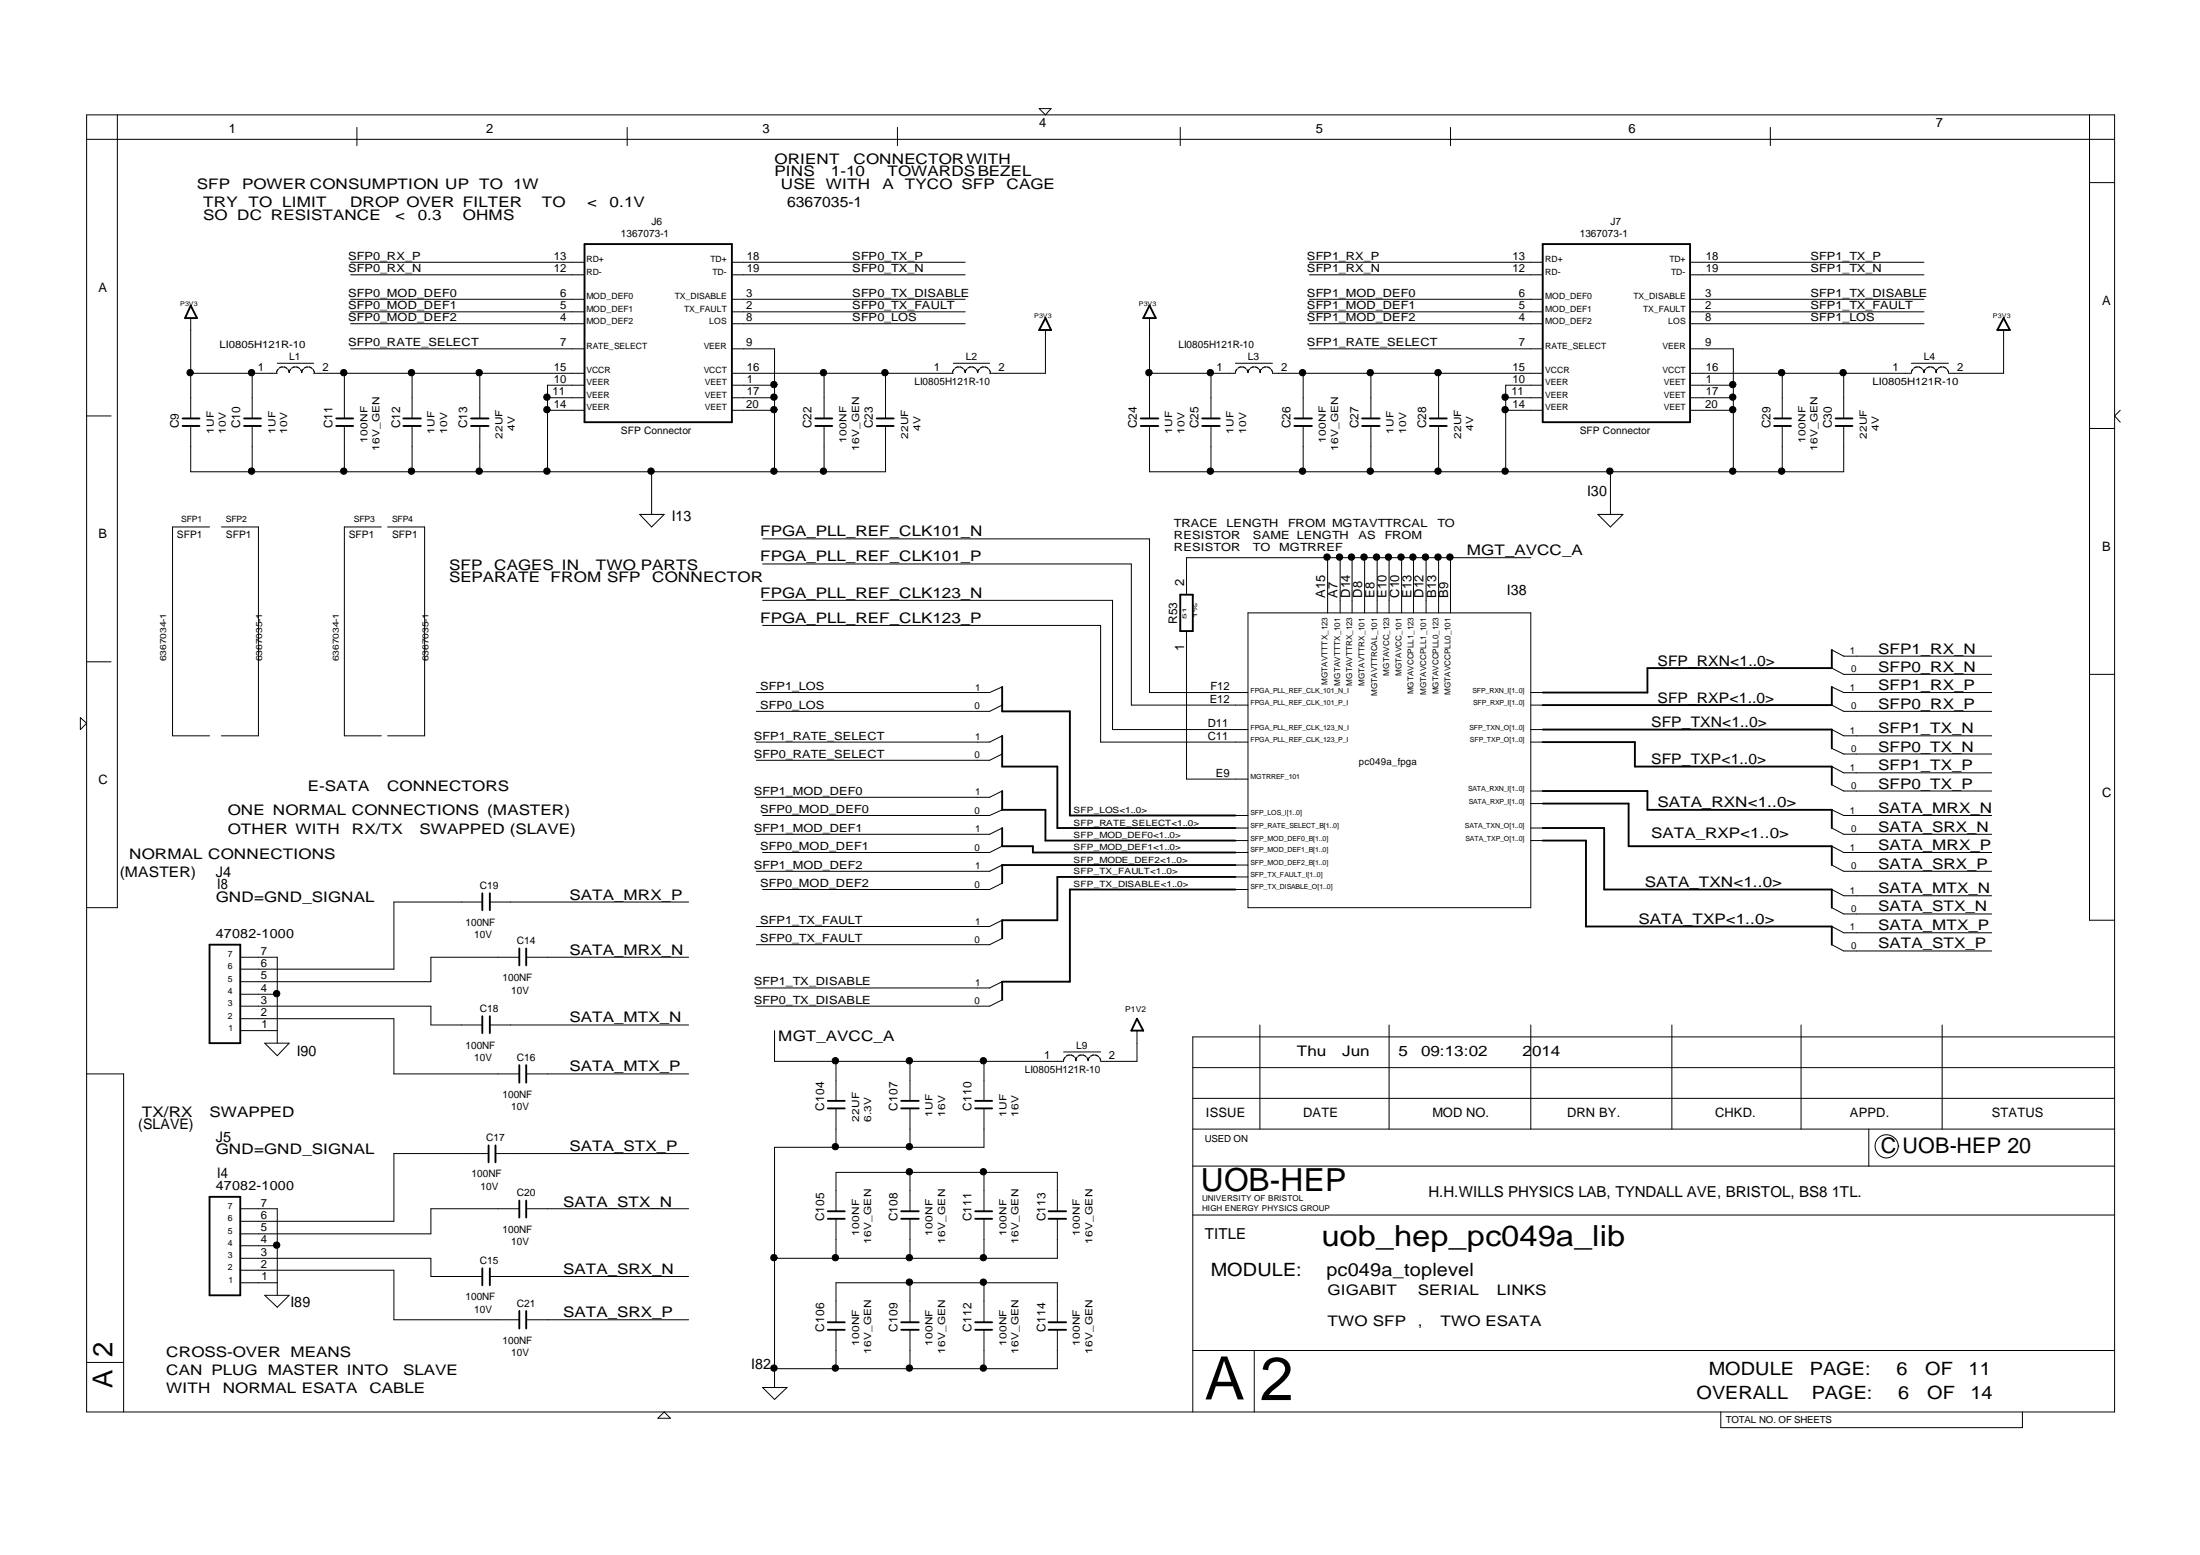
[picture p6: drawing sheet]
<svg xmlns="http://www.w3.org/2000/svg" width="297mm" height="210mm" viewBox="0 0 297 210" stroke-linecap="round" stroke-linejoin="round" font-family="sans-serif">
<g fill="none" stroke="#000" stroke-width=".25">
<path d="M78.9 32.9h19.9v24.1h-19.9zM208.3 32.9h19.9v24.1h-19.9zM24.7 57.5h2.2M24.7 56.5h2.2M25.8 41.2l.8 1.7h-1.6zM32.9 57.5h2.3M32.9 56.5h2.3M45.4 57.5h2.3M45.4 56.5h2.3M54.5 57.5h2.3M54.5 56.5h2.3M63.6 57.5h2.4"/>
<path d="M63.6 56.5h2.4M110.1 57.5h2.3M110.1 56.5h2.3M118.4 57.5h2.3M118.4 56.5h2.3M141.2 42.9l.7 1.6h-1.6zM154 57.5h2.4M154 56.5h2.4M155.2 41.2l.9 1.7h-1.7zM162.3 57.5h2.4M162.3 56.5h2.4M174.8 57.5h2.3"/>
<path d="M174.8 56.5h2.3M183.9 57.5h2.4M183.9 56.5h2.4M193.1 57.5h2.2M193.1 56.5h2.2M239.5 57.5h2.3M239.5 56.5h2.3M247.8 57.5h2.3M247.8 56.5h2.3M270.5 42.9l.9 1.6h-1.7zM135.3 99.3v4.2h7.5v8.3h24M135.3 92.7v3.3h9.2v14.1h22.3"/>
<path d="M159.4 80.3h1.6v4.9h-1.6zM208.3 98.5h39v2.5M247.3 87.7v2.5h-24.9v3.3h-14.1M247.3 92.7v2.5h-39M135.3 106.8v2.5h5.9v4.2h25.6M135.3 111.8v2.4h4.2v.9h27.3M166.8 116.8h-31.5v2.4M166.8 118.4h-24v5.8h-7.5v2.5M208.3 100.2h12.4v3.3h26.6v2.4M208.3 106.8h14.1v2.5h24.9v2.5M208.3 108.5h11.6v5.7h27.4v2.6M208.3 111.8h8.3v8.3h30.7v2.4"/>
<path d="M208.3 113.5h5.8v11.6h33.2v2.4M28.3 127.5h4.1v13.3h-4.1zM65.1 120.6v2.3M65.1 137.2v2.3M66.1 120.6v2.3M66.1 137.2v2.3M70.1 128v2.3M71 128v2.3M153.5 137.5l.9 1.6h-1.6zM166.8 120.1h-22.3v12.4h-9.2v2.5M66 154.6v2.3M66.9 154.6v2.3"/>
<path d="M70.1 143.8v2.3M71 143.8v2.3M111.8 149.6h2.3M111.8 148.6h2.3M121.7 149.6h2.3M121.7 148.6h2.3M131.7 149.6h2.3M131.7 148.6h2.3M28.3 161.6h4.1v13.2h-4.1zM65.1 171.2v2.3M66.1 171.2v2.3M70.1 162.1v2.3"/>
<path d="M70.1 177v2.3M71 162.1v2.3M71 177v2.3M111.8 179.5h2.3M111.8 178.5h2.3M111.8 164.5h2.3M111.8 163.5h2.3M121.7 179.5h2.3M121.7 178.5h2.3M121.7 164.5h2.3M121.7 163.5h2.3M131.7 179.5h2.3"/>
<path d="M131.7 178.5h2.3M131.7 164.5h2.3M131.7 163.5h2.3M141.6 179.5h2.3M141.6 178.5h2.3M141.6 164.5h2.3M141.6 163.5h2.3"/>
</g>
<g fill="none" stroke="#000" stroke-width=".14">
<path d="M11.7 15.5h273.8v175.1h-273.8zM11.7 18.8h273.8M15.8 15.5v107h-4.1M48.2 17.2v2.5M84.7 17.2v2.5M121.2 17.2v2.5M140.3 14.7h1.6l-.7 .8zM159.4 17.2v2.5M195.8 17.2v2.5M239 17.2v2.5M282.1 15.5v108.7h3.4M47.3 35.4h31.6"/>
<path d="M47.3 37.1h31.6M98.8 35.4h31.5M98.8 37.1h31.5M176.8 35.4h31.5M176.8 37.1h31.5M228.2 35.4h31.6M228.2 37.1h31.6M282.1 24.7h3.4M11.7 56.1h3.3M25.8 50.4h11.6M25.8 57.5v6.2h93.8v-6.2M25.8 42.9v13.6"/>
<path d="M34 50.4v6.1M34 57.5v6.2M37.4 49h4.9M37.6 49.8l-.2 .2v.3M38.2 49.5h-.3l-.2 .2M38.3 49.5l.3 .1 .2 .2M38.9 49.9l.1 .2M39 50.1v.2M39.3 49.8l-.3 .3M39.9 49.5h-.3l-.2 .2M40 49.5l.3 .1 .2 .2M40.6 49.9l.1 .2"/>
<path d="M40.7 50.1v.2M41 49.8l-.3 .3M41.6 49.5h-.3l-.2 .2M41.7 49.5l.3 .1 .2 .2M42.3 49.9l.1 .4M42.3 50.4h36.6M46.5 50.4v6.1M46.5 57.5v6.2M47.3 42.1h31.6M47.3 43.7h31.6M47.3 40.4h31.6M47.3 47.1h31.6"/>
<path d="M55.6 50.4v6.1M55.6 57.5v6.2M64.8 50.4v6.1M64.8 57.5v6.2M73.9 53.7h5M73.9 55.4h5M78.9 52h-5v11.7M98.8 42.1h31.5M98.8 43.7h31.5M98.8 40.4h31.5M98.8 47.1h5.8v16.6M98.8 52h5.8"/>
<path d="M98.8 50.4h29.9M98.8 53.7h5.8M98.8 55.4h5.8M111.3 50.4v6.1M111.3 57.5v6.2M119.6 50.4v6.1M128.7 49h4.9M128.9 49.8l-.3 .3v.2M129.5 49.5h-.3l-.2 .2M129.6 49.5l.3 .1 .2 .2M130.1 49.9l.2 .2M130.3 50.1v.2"/>
<path d="M130.6 49.8l-.3 .3M131.2 49.5h-.3l-.2 .2M131.2 49.5l.4 .1 .2 .2M131.8 49.9l.2 .2M132 50.1v.2M132.3 49.8l-.3 .3M132.9 49.5h-.3l-.3 .2M132.9 49.5l.4 .1 .1 .2M133.5 49.9l.2 .4M141.2 44.5v5.9h-7.6M155.2 50.4h11.6M155.2 57.5v6.2h93.7v-6.2"/>
<path d="M155.2 42.9v13.6M163.5 50.4v6.1M163.5 57.5v6.2M166.8 49h5M167.1 49.8l-.2 .2-.1 .3M167.7 49.5h-.3l-.3 .2M167.7 49.5l.4 .1 .1 .2M168.3 49.9l.2 .2M168.5 50.1v.2M168.8 49.8l-.3 .3M169.3 49.5h-.2l-.3 .2M169.4 49.5l.4 .1 .1 .2"/>
<path d="M170 49.9l.2 .4M170.4 49.8l-.2 .2-.1 .3M171 49.5h-.3l-.3 .2M171 49.5l.4 .1 .1 .2M171.6 49.9l.2 .4M171.8 50.4h36.5M175.9 50.4v6.1M175.9 57.5v6.2M176.8 42.1h31.5M176.8 43.7h31.5M176.8 40.4h31.5M176.8 47.1h31.5"/>
<path d="M185.1 50.4v6.1M185.1 57.5v6.2M194.2 50.4v6.1M194.2 57.5v6.2M203.3 53.7h5M203.3 55.4h5M208.3 52h-5v11.7M228.2 42.1h31.6M228.2 43.7h31.6M228.2 40.4h31.6M228.2 47.1h5.8v16.6M228.2 52h5.8"/>
<path d="M228.2 50.4h29.9M228.2 53.7h5.8M228.2 55.4h5.8M240.6 50.4v6.1M240.6 57.5v6.2M248.9 50.4v6.1M258.1 49h5M258.3 49.8l-.2 .3v.2M258.9 49.5h-.2l-.3 .2M259 49.5h.2l.3 .3M259.6 49.9l.2 .2M259.8 50.1v.2"/>
<path d="M260 49.8l-.2 .3M260.6 49.5h-.2l-.3 .2M260.7 49.5h.2l.3 .3M261.3 49.9l.2 .4M261.6 49.8l-.1 .2-.1 .3M262.2 49.5h-.2l-.3 .2M262.3 49.5h.2l.3 .3M262.9 49.9l.2 .4M270.5 44.5v5.9h-7.4M282.1 57.8h3.4M286.3 55.4l-.8 .7 .8 .9M28.3 71.1h-5v28.2h5"/>
<path d="M29.9 71.1h5v28.2h-5M51.5 71.1h-5v28.2h5M52.3 71.1h5v28.2h-5M86.4 69.4h3.3l-1.7 1.7zM88 63.7v5.7M103 72.7h52.2v20.8h13.3M103 76.1h49.8v19.1h15.7M179.3 75.3v7.4M180.9 75.3v7.4M182.6 75.3v7.4M184.2 75.3v7.4M185.9 75.3v7.4"/>
<path d="M187.5 75.3v7.4M189.2 75.3v7.4M190.9 75.3v7.4M192.5 75.3v7.4M194.2 75.3v7.4M195.8 75.3v7.4M206.7 75.3h-46.5v5M215.7 69.4h3.4l-1.7 1.7zM217.4 63.7v5.7M10.8 96.9l.9 .7-.9 .9zM11.7 89.3h3.3M103 84.4h45.6v15.8h19.9"/>
<path d="M103 81h47.2v17.5h18.3M135.3 92.7l-1.7 .8h-31.5M135.3 99.3l-1.7 .9h-31.5M135.3 95.2l-1.7 .8h-31.5M160.2 85.2v20h8.3M168.5 82.7h38.2v39.8h-38.2zM206.7 93.5h1.6M206.7 95.2h1.6M206.7 98.5h1.6M247.3 92.7l1.6 .8h20M247.3 95.2l1.6 .8h20M247.3 87.7l1.6 .9h20"/>
<path d="M247.3 90.2l1.6 .8h20M247.3 98.5l1.6 .8h20M282.1 91h3.4M135.3 109.3l-1.7 .8h-30.6M135.3 119.2l-1.7 .9h-30.6M135.3 114.2l-1.7 .9h-30.6M135.3 111.8l-1.7 .8h-31.5M135.3 116.8l-1.7 .8h-31.5M135.3 101.8l-1.7 .8h-31.5M135.3 106.8l-1.7 .8h-31.5M166.8 110.1h1.7M166.8 111.8h1.7"/>
<path d="M166.8 113.5h1.7M166.8 115.1h1.7M166.8 118.4h1.7M166.8 116.8h1.7M206.7 100.2h1.6M206.7 106.8h1.6M206.7 108.5h1.6M206.7 111.8h1.6M206.7 113.5h1.6M247.3 105.9l1.6 .9h20M247.3 109.3l1.6 .8h20M247.3 114.2l1.6 .9h20"/>
<path d="M247.3 101l1.6 .8h20M247.3 103.5l1.6 .8h20M247.3 111.8l1.6 .8h20M247.3 116.8l1.6 .8h20M32.4 129.2h5v11.6M32.4 135.8h25.8v2.6h6.9M32.4 137.5h20.8v7.5h16.9M32.4 139.1h5M32.4 134.2h5M65.1 121.8h-11.9v9h-20.8M66.1 121.8h26.9M66.1 138.4h26.9"/>
<path d="M70.1 129.2h-11.9v3.3h-25.8M71 129.2h22M104.6 139.1v4.2h39M135.3 124.2l-1.7 .9h-31.5M135.3 126.7l-1.7 .8h-31.5M135.3 132.5l-1.7 .9h-31.5M135.3 135l-1.7 .8h-31.5M153.5 139.1v4.2h-4.9M166.8 120.1h1.7M170.1 138.4v14M187.5 138.4v14M206.7 138.4v14"/>
<path d="M225.7 138.4v14M243.2 138.4v14M247.3 120.1l1.6 .8h20M247.3 122.5l1.6 .9h20M247.3 125.1l1.6 .8h20M247.3 127.5l1.6 .9h20M262.2 138.4v14M285.5 140h-124.5v50.6M11.7 145h5v45.6M35.7 140.8h3.3l-1.6 1.7zM66 155.7h-12.8v9.2h-20.8M66.9 155.7h26.1"/>
<path d="M71 145h22M112.9 143.3v5.3M112.9 149.6v5.3M122.9 143.3v5.3M122.9 149.6v5.3M122.9 158.3v5.2M132.9 143.3v5.3M132.9 149.6v5.3h-28.3v32.4M132.9 158.3v5.2M143.6 142h5M143.9 142.7l-.2 .1-.1 .4M144.5 142.4h-.3l-.3 .2"/>
<path d="M144.5 142.4h.2l.3 .3M145.1 142.8l.2 .4M145.5 142.7l-.2 .1-.1 .4M146.1 142.4h-.3l-.2 .2M146.1 142.4l.4 .1 .2 .2M146.7 142.8l.2 .2M146.9 143v.2M147.2 142.7l-.3 .3M147.8 142.4h-.3l-.3 .2M147.8 142.4l.4 .1 .1 .2M148.4 142.8l.2 .4M161 148.3h124.5"/>
<path d="M161 144.1h124.5M161 157.4h124.5M161 152.4h124.5M252.3 152.4v5M256.3 154.7a1.56 1.56 0 0 1-2.2 1.5 1.56 1.56 0 0 1-.4-2.6 1.56 1.56 0 0 1 2.5 .6l.2 .6M32.4 163.2h5v11.6M32.4 169.9h25.8v2.4h6.9M32.4 171.5h20.8v6.7h16.9M32.4 173.2h5M32.4 168.2h5M35.7 174.8h3.3l-1.6 1.7zM66.1 172.3h26.9"/>
<path d="M70.1 163.2h-11.9v3.4h-25.8M71 163.2h22M71 178.2h22M112.9 178.5v-5.3h29.9v5.3M112.9 163.5v-5.2h29.9v5.2M112.9 164.5v5.4M112.9 179.5v5.3M122.9 164.5v5.4M122.9 173.2v5.3M122.9 179.5v5.3M132.9 164.5v5.4M132.9 173.2v5.3"/>
<path d="M132.9 179.5v5.3M142.8 164.5v5.4h-38.2M142.8 179.5v5.3h-38.2M161 164h124.5M11.7 183.9h5M88.8 191.4l.9-.8 .8 .8zM103 187.3h3.3l-1.7 1.6zM161 182.3h124.5M169.3 182.3v8.3M232.3 190.6v2.1h40.8v-2.1"/>
<circle cx="25.7" cy="50.3" r=".43"/>
<circle cx="34" cy="50.3" r=".43"/>
<circle cx="46.4" cy="50.3" r=".43"/>
<circle cx="55.5" cy="50.3" r=".43"/>
<circle cx="64.7" cy="50.3" r=".43"/>
<circle cx="73.8" cy="53.6" r=".43"/>
<circle cx="73.8" cy="55.3" r=".43"/>
<circle cx="104.5" cy="53.6" r=".43"/>
<circle cx="104.5" cy="51.9" r=".43"/>
<circle cx="104.5" cy="55.3" r=".43"/>
<circle cx="111.2" cy="50.3" r=".43"/>
<circle cx="119.5" cy="50.3" r=".43"/>
<circle cx="155.1" cy="50.3" r=".43"/>
<circle cx="163.4" cy="50.3" r=".43"/>
<circle cx="175.9" cy="50.3" r=".43"/>
<circle cx="185" cy="50.3" r=".43"/>
<circle cx="194.1" cy="50.3" r=".43"/>
<circle cx="203.2" cy="55.3" r=".43"/>
<circle cx="203.2" cy="53.6" r=".43"/>
<circle cx="233.9" cy="53.6" r=".43"/>
<circle cx="233.9" cy="51.9" r=".43"/>
<circle cx="233.9" cy="55.3" r=".43"/>
<circle cx="240.5" cy="50.3" r=".43"/>
<circle cx="248.8" cy="50.3" r=".43"/>
<circle cx="34" cy="63.6" r=".43"/>
<circle cx="46.4" cy="63.6" r=".43"/>
<circle cx="55.5" cy="63.6" r=".43"/>
<circle cx="64.7" cy="63.6" r=".43"/>
<circle cx="73.8" cy="63.6" r=".43"/>
<circle cx="87.9" cy="63.6" r=".43"/>
<circle cx="104.5" cy="63.6" r=".43"/>
<circle cx="111.2" cy="63.6" r=".43"/>
<circle cx="163.4" cy="63.6" r=".43"/>
<circle cx="175.9" cy="63.6" r=".43"/>
<circle cx="179.2" cy="75.2" r=".43"/>
<circle cx="180.9" cy="75.2" r=".43"/>
<circle cx="182.5" cy="75.2" r=".43"/>
<circle cx="184.2" cy="75.2" r=".43"/>
<circle cx="185" cy="63.6" r=".43"/>
<circle cx="185.9" cy="75.2" r=".43"/>
<circle cx="187.5" cy="75.2" r=".43"/>
<circle cx="189.2" cy="75.2" r=".43"/>
<circle cx="190.8" cy="75.2" r=".43"/>
<circle cx="192.5" cy="75.2" r=".43"/>
<circle cx="194.1" cy="63.6" r=".43"/>
<circle cx="194.1" cy="75.2" r=".43"/>
<circle cx="195.8" cy="75.2" r=".43"/>
<circle cx="203.2" cy="63.6" r=".43"/>
<circle cx="217.3" cy="63.6" r=".43"/>
<circle cx="233.9" cy="63.6" r=".43"/>
<circle cx="240.5" cy="63.6" r=".43"/>
<circle cx="37.3" cy="134.1" r=".43"/>
<circle cx="112.8" cy="154.8" r=".43"/>
<circle cx="112.8" cy="143.2" r=".43"/>
<circle cx="122.8" cy="143.2" r=".43"/>
<circle cx="122.8" cy="158.2" r=".43"/>
<circle cx="122.8" cy="154.8" r=".43"/>
<circle cx="132.8" cy="143.2" r=".43"/>
<circle cx="132.8" cy="158.2" r=".43"/>
<circle cx="37.3" cy="168.1" r=".43"/>
<circle cx="104.5" cy="169.8" r=".43"/>
<circle cx="112.8" cy="169.8" r=".43"/>
<circle cx="122.8" cy="173.1" r=".43"/>
<circle cx="122.8" cy="169.8" r=".43"/>
<circle cx="132.8" cy="173.1" r=".43"/>
<circle cx="132.8" cy="169.8" r=".43"/>
<circle cx="104.5" cy="184.7" r=".43"/>
<circle cx="112.8" cy="184.7" r=".43"/>
<circle cx="122.8" cy="184.7" r=".43"/>
<circle cx="132.8" cy="184.7" r=".43"/>
</g>
<g fill="#000">
<circle cx="25.7" cy="50.3" r=".43"/>
<circle cx="34" cy="50.3" r=".43"/>
<circle cx="46.4" cy="50.3" r=".43"/>
<circle cx="55.5" cy="50.3" r=".43"/>
<circle cx="64.7" cy="50.3" r=".43"/>
<circle cx="73.8" cy="53.6" r=".43"/>
<circle cx="73.8" cy="55.3" r=".43"/>
<circle cx="104.5" cy="53.6" r=".43"/>
<circle cx="104.5" cy="51.9" r=".43"/>
<circle cx="104.5" cy="55.3" r=".43"/>
<circle cx="111.2" cy="50.3" r=".43"/>
<circle cx="119.5" cy="50.3" r=".43"/>
<circle cx="155.1" cy="50.3" r=".43"/>
<circle cx="163.4" cy="50.3" r=".43"/>
<circle cx="175.9" cy="50.3" r=".43"/>
<circle cx="185" cy="50.3" r=".43"/>
<circle cx="194.1" cy="50.3" r=".43"/>
<circle cx="203.2" cy="55.3" r=".43"/>
<circle cx="203.2" cy="53.6" r=".43"/>
<circle cx="233.9" cy="53.6" r=".43"/>
<circle cx="233.9" cy="51.9" r=".43"/>
<circle cx="233.9" cy="55.3" r=".43"/>
<circle cx="240.5" cy="50.3" r=".43"/>
<circle cx="248.8" cy="50.3" r=".43"/>
<circle cx="34" cy="63.6" r=".43"/>
<circle cx="46.4" cy="63.6" r=".43"/>
<circle cx="55.5" cy="63.6" r=".43"/>
<circle cx="64.7" cy="63.6" r=".43"/>
<circle cx="73.8" cy="63.6" r=".43"/>
<circle cx="87.9" cy="63.6" r=".43"/>
<circle cx="104.5" cy="63.6" r=".43"/>
<circle cx="111.2" cy="63.6" r=".43"/>
<circle cx="163.4" cy="63.6" r=".43"/>
<circle cx="175.9" cy="63.6" r=".43"/>
<circle cx="179.2" cy="75.2" r=".43"/>
<circle cx="180.9" cy="75.2" r=".43"/>
<circle cx="182.5" cy="75.2" r=".43"/>
<circle cx="184.2" cy="75.2" r=".43"/>
<circle cx="185" cy="63.6" r=".43"/>
<circle cx="185.9" cy="75.2" r=".43"/>
<circle cx="187.5" cy="75.2" r=".43"/>
<circle cx="189.2" cy="75.2" r=".43"/>
<circle cx="190.8" cy="75.2" r=".43"/>
<circle cx="192.5" cy="75.2" r=".43"/>
<circle cx="194.1" cy="63.6" r=".43"/>
<circle cx="194.1" cy="75.2" r=".43"/>
<circle cx="195.8" cy="75.2" r=".43"/>
<circle cx="203.2" cy="63.6" r=".43"/>
<circle cx="217.3" cy="63.6" r=".43"/>
<circle cx="233.9" cy="63.6" r=".43"/>
<circle cx="240.5" cy="63.6" r=".43"/>
<circle cx="37.3" cy="134.1" r=".43"/>
<circle cx="112.8" cy="154.8" r=".43"/>
<circle cx="112.8" cy="143.2" r=".43"/>
<circle cx="122.8" cy="143.2" r=".43"/>
<circle cx="122.8" cy="158.2" r=".43"/>
<circle cx="122.8" cy="154.8" r=".43"/>
<circle cx="132.8" cy="143.2" r=".43"/>
<circle cx="132.8" cy="158.2" r=".43"/>
<circle cx="37.3" cy="168.1" r=".43"/>
<circle cx="104.5" cy="169.8" r=".43"/>
<circle cx="112.8" cy="169.8" r=".43"/>
<circle cx="122.8" cy="173.1" r=".43"/>
<circle cx="122.8" cy="169.8" r=".43"/>
<circle cx="132.8" cy="173.1" r=".43"/>
<circle cx="132.8" cy="169.8" r=".43"/>
<circle cx="104.5" cy="184.7" r=".43"/>
<circle cx="112.8" cy="184.7" r=".43"/>
<circle cx="122.8" cy="184.7" r=".43"/>
<circle cx="132.8" cy="184.7" r=".43"/>
</g>
<text font-size="8.2" x="170.1" y="189">2</text>
<text font-size="8.1" x="162.7" y="188.9">A</text>
<text font-size="4.3" x="162.1" y="160.7">UOB-HEP</text>
<text font-size="3.9" x="178.4" y="168.2">uob_hep_pc049a_lib</text>
<g font-size="3.7">
<text x="15.2" y="183.1" transform="rotate(-90 15.2 183.1)">2</text>
<text x="15.2" y="187.3" transform="rotate(-90 15.2 187.3)">A</text>
</g>
<text font-size="2.9" x="253.9" y="155.6">C UOB-HEP 20</text>
<g font-size="2.5">
<text x="163.5" y="172.3">MODULE:</text>
<text x="179.1" y="172.3">pc049a_toplevel</text>
<text x="230.7" y="185.6">MODULE</text>
<text x="244.4" y="185.6">PAGE:</text>
<text x="256" y="185.6">6</text>
<text x="259.9" y="185.6">OF</text>
<text x="265.8" y="185.6">11</text>
<text x="229" y="188.9">OVERALL</text>
<text x="244.6" y="188.9">PAGE:</text>
<text x="256.3" y="188.9">6</text>
<text x="260.2" y="188.9">OF</text>
<text x="266" y="188.9">14</text>
</g>
<g font-size="2">
<text x="104.6" y="23.8">PINS</text>
<text x="104.6" y="22.2">ORIENT</text>
<text x="112.2" y="23.8">1-10</text>
<text x="115.2" y="22.2">CONNECTORWITH</text>
<text x="119.8" y="23.8">TOWARDSBEZEL</text>
<text x="26.6" y="25.5">SFP</text>
<text x="27.4" y="29.6">SO DC RESISTANCE</text>
<text x="27.4" y="28">TRY</text>
<text x="32.7" y="25.5">POWER CONSUMPTION UP TO 1W</text>
<text x="33.5" y="28">TO LIMIT</text>
<text x="47.3" y="28">DROP OVER FILTER</text>
<text x="53.4" y="29.6">&lt;</text>
<text x="56.4" y="29.6">0.3</text>
<text x="62.5" y="29.6">OHMS</text>
<text x="73.2" y="28">TO</text>
<text x="79.3" y="28">&lt;</text>
<text x="82.3" y="28">0.1V</text>
<text x="105.4" y="25.5">USE WITH</text>
<text x="106.3" y="28">6367035-1</text>
<text x="119.1" y="25.5">A</text>
<text x="122.2" y="25.5">TYCO SFP</text>
<text x="135.9" y="25.5">CAGE</text>
<text x="90.7" y="70.3">I13</text>
<text x="214.3" y="67">I30</text>
<text x="60.6" y="76.9">SFP</text>
<text x="66.7" y="76.9">CAGES IN</text>
<text x="80.4" y="76.9">TWO PARTS</text>
<text x="102.6" y="75.8">FPGA_PLL_REF_CLK101_P</text>
<text x="102.6" y="72.4">FPGA_PLL_REF_CLK101_N</text>
<text x="198" y="74.9">MGT_AVCC_A</text>
<text x="60.6" y="78.6">SEPARATE</text>
<text x="74.3" y="78.6">FROM SFP</text>
<text x="88.1" y="78.6">CONNECTOR</text>
<text x="102.6" y="80.7">FPGA_PLL_REF_CLK123_N</text>
<text x="203.5" y="80.3">I38</text>
<text x="102.6" y="84.1">FPGA_PLL_REF_CLK123_P</text>
<text x="223.8" y="89.8">SFP_RXN&lt;1..0&gt;</text>
<text x="253.6" y="88.2">SFP1_RX_N</text>
<text x="223.8" y="94.8">SFP_RXP&lt;1..0&gt;</text>
<text x="253.6" y="93.1">SFP1_RX_P</text>
<text x="253.6" y="95.7">SFP0_RX_P</text>
<text x="253.6" y="90.7">SFP0_RX_N</text>
<text x="222.9" y="98.1">SFP_TXN&lt;1..0&gt;</text>
<text x="253.6" y="101.4">SFP0_TX_N</text>
<text x="253.6" y="99">SFP1_TX_N</text>
<text x="41.6" y="106.8">E-SATA</text>
<text x="52.3" y="106.8">CONNECTORS</text>
<text x="222.9" y="103.1">SFP_TXP&lt;1..0&gt;</text>
<text x="253.6" y="106.4">SFP0_TX_P</text>
<text x="253.6" y="104">SFP1_TX_P</text>
<text x="30.7" y="110.1">ONE NORMAL CONNECTIONS (MASTER)</text>
<text x="30.7" y="112.6">OTHER WITH</text>
<text x="47.5" y="112.6">RX/TX</text>
<text x="56.7" y="112.6">SWAPPED (SLAVE)</text>
<text x="222.9" y="113.1">SATA_RXP&lt;1..0&gt;</text>
<text x="223.8" y="109">SATA_RXN&lt;1..0&gt;</text>
<text x="253.6" y="109.7">SATA_MRX_N</text>
<text x="253.6" y="112.3">SATA_SRX_N</text>
<text x="16.2" y="118.4">(MASTER)</text>
<text x="17.5" y="115.9">NORMAL CONNECTIONS</text>
<text x="29.1" y="118.4">J4</text>
<text x="222.1" y="119.7">SATA_TXN&lt;1..0&gt;</text>
<text x="253.6" y="114.7">SATA_MRX_P</text>
<text x="253.6" y="117.3">SATA_SRX_P</text>
<text x="29.1" y="121.8">GND=GND_SIGNAL</text>
<text x="29.3" y="120.1">I8</text>
<text x="76.9" y="121.4">SATA_MRX_P</text>
<text x="221.2" y="124.7">SATA_TXP&lt;1..0&gt;</text>
<text x="253.6" y="120.6">SATA_MTX_N</text>
<text x="253.6" y="125.6">SATA_MTX_P</text>
<text x="253.6" y="123">SATA_STX_N</text>
<text x="76.9" y="128.9">SATA_MRX_N</text>
<text x="253.6" y="128">SATA_STX_P</text>
<text x="40.1" y="142.5">I90</text>
<text x="76.9" y="138">SATA_MTX_N</text>
<text x="105.1" y="140.5">MGT_AVCC_A</text>
<text x="175.1" y="142.5">Thu</text>
<text x="181.2" y="142.5">Jun</text>
<text x="188.8" y="142.5">5</text>
<text x="191.9" y="142.5">09:13:02</text>
<text x="205.6" y="142.5">2014</text>
<text x="76.9" y="144.6">SATA_MTX_P</text>
<text x="18.6" y="152.4">(SLAVE)</text>
<text x="19.1" y="150.8">TX/RX</text>
<text x="28.3" y="150.8">SWAPPED</text>
<text x="29.1" y="155.7">GND=GND_SIGNAL</text>
<text x="29.1" y="154.1">J5</text>
<text x="76.9" y="155.4">SATA_STX_P</text>
<text x="29.3" y="159">I4</text>
<text x="192.9" y="161.6">H.H.WILLS PHYSICS LAB, TYNDALL AVE, BRISTOL, BS8 1TL.</text>
<text x="76" y="162.9">SATA_STX_N</text>
<text x="162.7" y="167.3">TITLE</text>
<text x="76" y="172">SATA_SRX_N</text>
<text x="39.2" y="176.5">I89</text>
<text x="76" y="177.8">SATA_SRX_P</text>
<text x="179.3" y="174.8">GIGABIT</text>
<text x="179.3" y="179">TWO SFP</text>
<text x="191.4" y="174.8">SERIAL</text>
<text x="191.4" y="179">,</text>
<text x="194.5" y="179">TWO ESATA</text>
<text x="202.1" y="174.8">LINKS</text>
<text x="22.4" y="183.1">CROSS-OVER MEANS</text>
<text x="22.4" y="185.6">CAN PLUG MASTER INTO</text>
<text x="54.5" y="185.6">SLAVE</text>
<text x="101.4" y="184.8">I82</text>
<text x="22.4" y="188.1">WITH</text>
<text x="30.1" y="188.1">NORMAL ESATA</text>
<text x="49.9" y="188.1">CABLE</text>
</g>
<g font-size="1.7">
<text x="30.9" y="18">1</text>
<text x="65.6" y="18">2</text>
<text x="103" y="18">3</text>
<text x="140.3" y="17.1">4</text>
<text x="177.6" y="18">5</text>
<text x="219.9" y="18">6</text>
<text x="261.4" y="17.1">7</text>
<text x="13.3" y="39.5">A</text>
<text x="283.8" y="41.2">A</text>
<text x="13.3" y="72.7">B</text>
<text x="283.8" y="74.3">B</text>
<text x="159.9" y="79.1" transform="rotate(-90 159.9 79.1)">2</text>
<text x="178.9" y="80.7" transform="rotate(-90 178.9 80.7)">A15</text>
<text x="180.6" y="80.7" transform="rotate(-90 180.6 80.7)">A7</text>
<text x="182.3" y="80.7" transform="rotate(-90 182.3 80.7)">D14</text>
<text x="183.9" y="80.7" transform="rotate(-90 183.9 80.7)">D8</text>
<text x="185.6" y="80.7" transform="rotate(-90 185.6 80.7)">E8</text>
<text x="187.2" y="80.7" transform="rotate(-90 187.2 80.7)">E10</text>
<text x="188.9" y="80.7" transform="rotate(-90 188.9 80.7)">C10</text>
<text x="190.6" y="80.7" transform="rotate(-90 190.6 80.7)">E13</text>
<text x="192.2" y="80.7" transform="rotate(-90 192.2 80.7)">D12</text>
<text x="193.9" y="80.7" transform="rotate(-90 193.9 80.7)">B13</text>
<text x="195.5" y="80.7" transform="rotate(-90 195.5 80.7)">B9</text>
<text x="159.9" y="87.9" transform="rotate(-90 159.9 87.9)">1</text>
<text x="13.3" y="105.8">C</text>
<text x="283.8" y="107.5">C</text>
<text x="29.1" y="126.6">47082-1000</text>
<text x="162.8" y="150.7">ISSUE</text>
<text x="175.9" y="150.7">DATE</text>
<text x="193.4" y="150.7">MOD NO.</text>
<text x="211.6" y="150.7">DRN BY.</text>
<text x="231.6" y="150.7">CHKD.</text>
<text x="249.8" y="150.7">APPD.</text>
<text x="268.9" y="150.7">STATUS</text>
<text x="29.1" y="160.6">47082-1000</text>
</g>
<g font-size="1.6">
<text x="24.1" y="57.8" transform="rotate(-90 24.1 57.8)">C9</text>
<text x="32.4" y="57.8" transform="rotate(-90 32.4 57.8)">C10</text>
<text x="44.9" y="57.8" transform="rotate(-90 44.9 57.8)">C11</text>
<text x="54" y="57.8" transform="rotate(-90 54 57.8)">C12</text>
<text x="63.1" y="57.8" transform="rotate(-90 63.1 57.8)">C13</text>
<text x="109.6" y="57.8" transform="rotate(-90 109.6 57.8)">C22</text>
<text x="117.9" y="57.8" transform="rotate(-90 117.9 57.8)">C23</text>
<text x="153.5" y="57.8" transform="rotate(-90 153.5 57.8)">C24</text>
<text x="161.8" y="57.8" transform="rotate(-90 161.8 57.8)">C25</text>
<text x="174.3" y="57.8" transform="rotate(-90 174.3 57.8)">C26</text>
<text x="183.4" y="57.8" transform="rotate(-90 183.4 57.8)">C27</text>
<text x="192.5" y="57.8" transform="rotate(-90 192.5 57.8)">C28</text>
<text x="239" y="57.8" transform="rotate(-90 239 57.8)">C29</text>
<text x="247.3" y="57.8" transform="rotate(-90 247.3 57.8)">C30</text>
<text x="158.9" y="84.3" transform="rotate(-90 158.9 84.3)">R53</text>
<text x="111.3" y="150" transform="rotate(-90 111.3 150)">C104</text>
<text x="121.2" y="150" transform="rotate(-90 121.2 150)">C107</text>
<text x="131.2" y="150" transform="rotate(-90 131.2 150)">C110</text>
<text x="111.3" y="164.9" transform="rotate(-90 111.3 164.9)">C105</text>
<text x="121.2" y="164.9" transform="rotate(-90 121.2 164.9)">C108</text>
<text x="131.2" y="164.9" transform="rotate(-90 131.2 164.9)">C111</text>
<text x="141.2" y="164.9" transform="rotate(-90 141.2 164.9)">C113</text>
<text x="111.3" y="179.8" transform="rotate(-90 111.3 179.8)">C106</text>
<text x="121.2" y="179.8" transform="rotate(-90 121.2 179.8)">C109</text>
<text x="131.2" y="179.8" transform="rotate(-90 131.2 179.8)">C112</text>
<text x="141.2" y="179.8" transform="rotate(-90 141.2 179.8)">C114</text>
</g>
<g font-size="1.5">
<text x="47" y="35.1">SFP0_RX_P</text>
<text x="74.8" y="35.1">13</text>
<text x="100.9" y="35.1">18</text>
<text x="115.1" y="35.1">SFP0_TX_P</text>
<text x="176.5" y="35.1">SFP1_RX_P</text>
<text x="204.2" y="35.1">13</text>
<text x="230.3" y="35.1">18</text>
<text x="244.4" y="35.1">SFP1_TX_P</text>
<text x="47" y="40.1">SFP0_MOD_DEF0</text>
<text x="47" y="36.8">SFP0_RX_N</text>
<text x="47" y="41.8">SFP0_MOD_DEF1</text>
<text x="74.8" y="36.8">12</text>
<text x="75.6" y="41.8">5</text>
<text x="75.6" y="40.1">6</text>
<text x="100.8" y="40.1">3</text>
<text x="100.8" y="41.8">2</text>
<text x="100.9" y="36.8">19</text>
<text x="115.1" y="41.8">SFP0_TX_FAULT</text>
<text x="115.1" y="36.8">SFP0_TX_N</text>
<text x="115.1" y="40.1">SFP0_TX_DISABLE</text>
<text x="176.5" y="40.1">SFP1_MOD_DEF0</text>
<text x="176.5" y="41.8">SFP1_MOD_DEF1</text>
<text x="176.5" y="36.8">SFP1_RX_N</text>
<text x="204.2" y="36.8">12</text>
<text x="205.1" y="41.8">5</text>
<text x="205.1" y="40.1">6</text>
<text x="230.2" y="40.1">3</text>
<text x="230.2" y="41.8">2</text>
<text x="230.3" y="36.8">19</text>
<text x="244.4" y="41.8">SFP1_TX_FAULT</text>
<text x="244.4" y="36.8">SFP1_TX_N</text>
<text x="244.4" y="40.1">SFP1_TX_DISABLE</text>
<text x="47" y="46.7">SFP0_RATE_SELECT</text>
<text x="47" y="43.4">SFP0_MOD_DEF2</text>
<text x="75.6" y="43.4">4</text>
<text x="75.6" y="46.7">7</text>
<text x="100.8" y="46.7">9</text>
<text x="100.8" y="43.4">8</text>
<text x="115.1" y="43.4">SFP0_LOS</text>
<text x="176.5" y="46.7">SFP1_RATE_SELECT</text>
<text x="176.5" y="43.4">SFP1_MOD_DEF2</text>
<text x="205.1" y="43.4">4</text>
<text x="205.1" y="46.7">7</text>
<text x="230.2" y="46.7">9</text>
<text x="230.2" y="43.4">8</text>
<text x="244.4" y="43.4">SFP1_LOS</text>
<text x="34.8" y="50.1">1</text>
<text x="43.5" y="50.1">2</text>
<text x="74.6" y="53.4">11</text>
<text x="74.8" y="51.7">10</text>
<text x="74.8" y="50.1">15</text>
<text x="100.9" y="53.4">17</text>
<text x="100.9" y="51.7">1</text>
<text x="100.9" y="50.1">16</text>
<text x="126.1" y="50.1">1</text>
<text x="134.8" y="50.1">2</text>
<text x="164.3" y="50.1">1</text>
<text x="173" y="50.1">2</text>
<text x="204.1" y="53.4">11</text>
<text x="204.2" y="51.7">10</text>
<text x="204.2" y="50.1">15</text>
<text x="230.3" y="53.4">17</text>
<text x="230.3" y="51.7">1</text>
<text x="230.3" y="50.1">16</text>
<text x="255.5" y="50.1">1</text>
<text x="264.3" y="50.1">2</text>
<text x="74.8" y="55">14</text>
<text x="100.8" y="55">20</text>
<text x="204.2" y="55">14</text>
<text x="230.2" y="55">20</text>
<text x="158.5" y="71.1">TRACE</text>
<text x="165.6" y="71.1">LENGTH</text>
<text x="173.9" y="71.1">FROM MGTAVTTRCAL</text>
<text x="194.1" y="71.1">TO</text>
<text x="158.5" y="72.7">RESISTOR</text>
<text x="158.5" y="74.4">RESISTOR</text>
<text x="169.2" y="72.7">SAME LENGTH</text>
<text x="169.2" y="74.4">TO</text>
<text x="172.7" y="74.4">MGTRREF</text>
<text x="183.4" y="72.7">AS</text>
<text x="187" y="72.7">FROM</text>
<text x="102.6" y="95.7">SFP0_LOS</text>
<text x="102.6" y="93.1">SFP1_LOS</text>
<text x="163.3" y="94.8">E12</text>
<text x="163.4" y="93.1">F12</text>
<text x="101.8" y="99.8">SFP1_RATE_SELECT</text>
<text x="163.1" y="99.8">C11</text>
<text x="163.1" y="98.1">D11</text>
<text x="101.8" y="102.3">SFP0_RATE_SELECT</text>
<text x="101.8" y="107.3">SFP1_MOD_DEF0</text>
<text x="164.2" y="104.8">E9</text>
<text x="101.8" y="112.3">SFP1_MOD_DEF1</text>
<text x="102.6" y="109.7">SFP0_MOD_DEF0</text>
<text x="101.8" y="117.3">SFP1_MOD_DEF2</text>
<text x="102.6" y="114.7">SFP0_MOD_DEF1</text>
<text x="102.6" y="119.7">SFP0_MOD_DEF2</text>
<text x="102.6" y="124.7">SFP1_TX_FAULT</text>
<text x="35.2" y="128.9">7</text>
<text x="35.2" y="130.5">6</text>
<text x="102.6" y="127.2">SFP0_TX_FAULT</text>
<text x="35.2" y="133.9">4</text>
<text x="35.2" y="132.2">5</text>
<text x="35.2" y="135.5">3</text>
<text x="35.2" y="137.2">2</text>
<text x="101.8" y="133">SFP1_TX_DISABLE</text>
<text x="101.8" y="135.5">SFP0_TX_DISABLE</text>
<text x="35.3" y="138.8">1</text>
<text x="141" y="142.9">1</text>
<text x="149.7" y="142.9">2</text>
<text x="35.2" y="162.9">7</text>
<text x="35.2" y="164.5">6</text>
<text x="35.2" y="167.8">4</text>
<text x="35.2" y="166.2">5</text>
<text x="35.2" y="169.5">3</text>
<text x="35.2" y="171.2">2</text>
<text x="35.3" y="172.8">1</text>
</g>
<g font-size="1.4">
<text x="83.8" y="32">1367073-1</text>
<text x="88" y="30.4">J6</text>
<text x="213.3" y="32">1367073-1</text>
<text x="217.4" y="30.4">J7</text>
<text x="29.6" y="47">LI0805H121R-10</text>
<text x="159.1" y="47">LI0805H121R-10</text>
<text x="39" y="48.6">L1</text>
<text x="123.5" y="51.9">LI0805H121R-10</text>
<text x="130.4" y="48.6">L2</text>
<text x="168.5" y="48.6">L3</text>
<text x="252.8" y="51.9">LI0805H121R-10</text>
<text x="259.8" y="48.6">L4</text>
<text x="83.8" y="58.6">SFP Connector</text>
<text x="213.3" y="58.6">SFP Connector</text>
<text x="23.9" y="72.7">SFP1</text>
<text x="30.5" y="72.7">SFP1</text>
<text x="47.1" y="72.7">SFP1</text>
<text x="52.9" y="72.7">SFP1</text>
<text x="64.8" y="120">C19</text>
<text x="62.8" y="125">100NF</text>
<text x="64" y="126.6">10V</text>
<text x="69.8" y="127.4">C14</text>
<text x="64.8" y="136.6">C18</text>
<text x="67.8" y="132.4">100NF</text>
<text x="69" y="134.1">10V</text>
<text x="62.8" y="141.6">100NF</text>
<text x="64" y="143.2">10V</text>
<text x="69.8" y="143.2">C16</text>
<text x="145.3" y="141.6">L9</text>
<text x="67.8" y="148.2">100NF</text>
<text x="69" y="149.9">10V</text>
<text x="138.4" y="144.9">LI0805H121R-10</text>
<text x="65.6" y="154">C17</text>
<text x="63.7" y="158.9">100NF</text>
<text x="64.9" y="160.6">10V</text>
<text x="69.8" y="161.5">C20</text>
<text x="67.8" y="166.5">100NF</text>
<text x="64.8" y="170.6">C15</text>
<text x="69" y="168.1">10V</text>
<text x="62.8" y="175.5">100NF</text>
<text x="64" y="177.2">10V</text>
<text x="69.8" y="176.4">C21</text>
<text x="67.8" y="181.4">100NF</text>
<text x="69" y="183.1">10V</text>
</g>
<g font-size="1.3">
<text x="28.9" y="58.6" transform="rotate(-90 28.9 58.6)">1UF</text>
<text x="30.5" y="58.6" transform="rotate(-90 30.5 58.6)">10V</text>
<text x="37.2" y="58.6" transform="rotate(-90 37.2 58.6)">1UF</text>
<text x="38.8" y="58.6" transform="rotate(-90 38.8 58.6)">10V</text>
<text x="49.6" y="59.8" transform="rotate(-90 49.6 59.8)">100NF</text>
<text x="58.7" y="58.6" transform="rotate(-90 58.7 58.6)">1UF</text>
<text x="60.4" y="58.6" transform="rotate(-90 60.4 58.6)">10V</text>
<text x="67.8" y="59.3" transform="rotate(-90 67.8 59.3)">22UF</text>
<text x="69.5" y="58.2" transform="rotate(-90 69.5 58.2)">4V</text>
<text x="114.3" y="59.8" transform="rotate(-90 114.3 59.8)">100NF</text>
<text x="122.6" y="59.3" transform="rotate(-90 122.6 59.3)">22UF</text>
<text x="124.3" y="58.2" transform="rotate(-90 124.3 58.2)">4V</text>
<text x="158.3" y="58.6" transform="rotate(-90 158.3 58.6)">1UF</text>
<text x="159.9" y="58.6" transform="rotate(-90 159.9 58.6)">10V</text>
<text x="166.6" y="58.6" transform="rotate(-90 166.6 58.6)">1UF</text>
<text x="168.2" y="58.6" transform="rotate(-90 168.2 58.6)">10V</text>
<text x="179" y="59.8" transform="rotate(-90 179 59.8)">100NF</text>
<text x="188.1" y="58.6" transform="rotate(-90 188.1 58.6)">1UF</text>
<text x="189.8" y="58.6" transform="rotate(-90 189.8 58.6)">10V</text>
<text x="197.3" y="59.3" transform="rotate(-90 197.3 59.3)">22UF</text>
<text x="198.9" y="58.2" transform="rotate(-90 198.9 58.2)">4V</text>
<text x="243.8" y="59.8" transform="rotate(-90 243.8 59.8)">100NF</text>
<text x="252.1" y="59.3" transform="rotate(-90 252.1 59.3)">22UF</text>
<text x="253.7" y="58.2" transform="rotate(-90 253.7 58.2)">4V</text>
<text x="51.2" y="60.9" transform="rotate(-90 51.2 60.9)">16V_GEN</text>
<text x="116" y="60.9" transform="rotate(-90 116 60.9)">16V_GEN</text>
<text x="180.7" y="60.9" transform="rotate(-90 180.7 60.9)">16V_GEN</text>
<text x="245.4" y="60.9" transform="rotate(-90 245.4 60.9)">16V_GEN</text>
<text x="249.8" y="88.2">1</text>
<text x="131.6" y="95.8">0</text>
<text x="131.7" y="93.2">1</text>
<text x="249.8" y="93.2">1</text>
<text x="249.9" y="90.8">0</text>
<text x="249.9" y="95.8">0</text>
<text x="131.7" y="99.9">1</text>
<text x="249.8" y="99.1">1</text>
<text x="249.9" y="101.5">0</text>
<text x="131.6" y="102.4">0</text>
<text x="131.7" y="107.4">1</text>
<text x="183.5" y="103.2">pc049a_fpga</text>
<text x="249.8" y="104.1">1</text>
<text x="249.9" y="106.5">0</text>
<text x="131.6" y="109.8">0</text>
<text x="131.7" y="112.4">1</text>
<text x="249.8" y="109.8">1</text>
<text x="249.9" y="112.4">0</text>
<text x="131.6" y="119.8">0</text>
<text x="131.6" y="114.8">0</text>
<text x="131.7" y="117.3">1</text>
<text x="249.8" y="114.8">1</text>
<text x="249.9" y="117.3">0</text>
<text x="131.7" y="124.8">1</text>
<text x="249.8" y="120.7">1</text>
<text x="249.8" y="125.6">1</text>
<text x="249.9" y="123.1">0</text>
<text x="131.6" y="127.3">0</text>
<text x="249.9" y="128.1">0</text>
<text x="131.6" y="135.6">0</text>
<text x="131.7" y="133.1">1</text>
<text x="116" y="151.4" transform="rotate(-90 116 151.4)">22UF</text>
<text x="117.6" y="151.4" transform="rotate(-90 117.6 151.4)">6.3V</text>
<text x="125.9" y="150.7" transform="rotate(-90 125.9 150.7)">1UF</text>
<text x="127.6" y="150.7" transform="rotate(-90 127.6 150.7)">16V</text>
<text x="135.9" y="150.7" transform="rotate(-90 135.9 150.7)">1UF</text>
<text x="137.5" y="150.7" transform="rotate(-90 137.5 150.7)">16V</text>
<text x="162.7" y="154.1">USED ON</text>
<text x="116" y="166.8" transform="rotate(-90 116 166.8)">100NF</text>
<text x="117.6" y="167.9" transform="rotate(-90 117.6 167.9)">16V_GEN</text>
<text x="125.9" y="166.8" transform="rotate(-90 125.9 166.8)">100NF</text>
<text x="127.6" y="167.9" transform="rotate(-90 127.6 167.9)">16V_GEN</text>
<text x="135.9" y="166.8" transform="rotate(-90 135.9 166.8)">100NF</text>
<text x="137.5" y="167.9" transform="rotate(-90 137.5 167.9)">16V_GEN</text>
<text x="145.8" y="166.8" transform="rotate(-90 145.8 166.8)">100NF</text>
<text x="147.5" y="167.9" transform="rotate(-90 147.5 167.9)">16V_GEN</text>
<text x="116" y="181.7" transform="rotate(-90 116 181.7)">100NF</text>
<text x="117.6" y="182.8" transform="rotate(-90 117.6 182.8)">16V_GEN</text>
<text x="125.9" y="181.7" transform="rotate(-90 125.9 181.7)">100NF</text>
<text x="127.6" y="182.8" transform="rotate(-90 127.6 182.8)">16V_GEN</text>
<text x="135.9" y="181.7" transform="rotate(-90 135.9 181.7)">100NF</text>
<text x="137.5" y="182.8" transform="rotate(-90 137.5 182.8)">16V_GEN</text>
<text x="145.8" y="181.7" transform="rotate(-90 145.8 181.7)">100NF</text>
<text x="147.5" y="182.8" transform="rotate(-90 147.5 182.8)">16V_GEN</text>
<text x="233" y="192.1">TOTAL NO. OF SHEETS</text>
</g>
<g font-size="1.2">
<text x="79.2" y="35.4">RD+</text>
<text x="95.9" y="35.4">TD+</text>
<text x="208.6" y="35.4">RD+</text>
<text x="225.4" y="35.4">TD+</text>
<text x="79.2" y="37.1">RD-</text>
<text x="79.2" y="40.4">MOD_DEF0</text>
<text x="91.1" y="40.4">TX_DISABLE</text>
<text x="96.2" y="37.1">TD-</text>
<text x="208.6" y="37.1">RD-</text>
<text x="208.6" y="40.4">MOD_DEF0</text>
<text x="220.6" y="40.4">TX_DISABLE</text>
<text x="225.6" y="37.1">TD-</text>
<text x="79.2" y="42.1">MOD_DEF1</text>
<text x="79.2" y="43.7">MOD_DEF2</text>
<text x="79.2" y="47.1">RATE_SELECT</text>
<text x="92.4" y="42.1">TX_FAULT</text>
<text x="95" y="47.1">VEER</text>
<text x="95.8" y="43.7">LOS</text>
<text x="208.6" y="42.1">MOD_DEF1</text>
<text x="208.6" y="43.7">MOD_DEF2</text>
<text x="208.6" y="47.1">RATE_SELECT</text>
<text x="221.8" y="42.1">TX_FAULT</text>
<text x="224.5" y="47.1">VEER</text>
<text x="225.2" y="43.7">LOS</text>
<text x="79.2" y="52">VEER</text>
<text x="79.2" y="50.4">VCCR</text>
<text x="79.2" y="53.7">VEER</text>
<text x="95" y="50.4">VCCT</text>
<text x="95.2" y="53.7">VEET</text>
<text x="95.2" y="52">VEET</text>
<text x="208.6" y="52">VEER</text>
<text x="208.6" y="50.4">VCCR</text>
<text x="208.6" y="53.7">VEER</text>
<text x="224.5" y="50.4">VCCT</text>
<text x="224.6" y="53.7">VEET</text>
<text x="224.6" y="52">VEET</text>
<text x="79.2" y="55.4">VEER</text>
<text x="95.2" y="55.4">VEET</text>
<text x="208.6" y="55.4">VEER</text>
<text x="224.6" y="55.4">VEET</text>
<text x="24.5" y="70.5">SFP1</text>
<text x="30.5" y="70.5">SFP2</text>
<text x="47.8" y="70.5">SFP3</text>
<text x="52.9" y="70.5">SFP4</text>
<text x="22.4" y="89.3" transform="rotate(-90 22.4 89.3)">6367034-1</text>
<text x="35.4" y="89.3" transform="rotate(-90 35.4 89.3)">6367035-1</text>
<text x="45.7" y="89.3" transform="rotate(-90 45.7 89.3)">6367034-1</text>
<text x="57.8" y="89.3" transform="rotate(-90 57.8 89.3)">6367035-1</text>
<text x="145" y="113.1">SFP_MOD_DEF0&lt;1..0&gt;</text>
<text x="145" y="111.4">SFP_RATE_SELECT&lt;1..0&gt;</text>
<text x="145" y="109.7">SFP_LOS&lt;1..0&gt;</text>
<text x="145" y="119.7">SFP_TX_DISABLE&lt;1..0&gt;</text>
<text x="145" y="118">SFP_TX_FAULT&lt;1..0&gt;</text>
<text x="145" y="116.4">SFP_MODE_DEF2&lt;1..0&gt;</text>
<text x="145" y="114.7">SFP_MOD_DEF1&lt;1..0&gt;</text>
<text x="30.7" y="130.8">6</text>
<text x="30.7" y="129.2">7</text>
<text x="30.7" y="137.5">2</text>
<text x="30.7" y="135.8">3</text>
<text x="30.7" y="132.5">5</text>
<text x="30.7" y="134.2">4</text>
<text x="30.8" y="139.1">1</text>
<text x="30.7" y="166.6">5</text>
<text x="30.7" y="164.9">6</text>
<text x="30.7" y="163.2">7</text>
<text x="30.7" y="171.5">2</text>
<text x="30.7" y="169.9">3</text>
<text x="30.7" y="168.2">4</text>
<text x="30.8" y="173.2">1</text>
</g>
<g font-size="1.1">
<text x="179.3" y="92.5" transform="rotate(-90 179.3 92.5)">MGTAVTTTX_123</text>
<text x="180.9" y="92.6" transform="rotate(-90 180.9 92.6)">MGTAVTTTX_101</text>
<text x="182.6" y="92.6" transform="rotate(-90 182.6 92.6)">MGTAVTTRX_123</text>
<text x="184.2" y="92.6" transform="rotate(-90 184.2 92.6)">MGTAVTTRX_101</text>
<text x="185.9" y="94" transform="rotate(-90 185.9 94)">MGTAVTTRCAL_101</text>
<text x="187.5" y="91.2" transform="rotate(-90 187.5 91.2)">MGTAVCC_123</text>
<text x="189.2" y="91.3" transform="rotate(-90 189.2 91.3)">MGTAVCC_101</text>
<text x="190.9" y="93.7" transform="rotate(-90 190.9 93.7)">MGTAVCCPLL1_123</text>
<text x="192.5" y="93.8" transform="rotate(-90 192.5 93.8)">MGTAVCCPLL1_101</text>
<text x="194.2" y="93.7" transform="rotate(-90 194.2 93.7)">MGTAVCCPLL0_123</text>
<text x="195.8" y="93.8" transform="rotate(-90 195.8 93.8)">MGTAVCCPLL0_101</text>
<text x="151.9" y="136.7">P1V2</text>
<text x="162.3" y="162.1">UNIVERSITY OF BRISTOL</text>
<text x="162.3" y="163.5">HIGH ENERGY PHYSICS GROUP</text>
</g>
<g font-size=".9">
<text x="24.3" y="41.2">P3V3</text>
<text x="153.8" y="41.2">P3V3</text>
<text x="139.6" y="42.9">P3V3</text>
<text x="269.1" y="42.9">P3V3</text>
<text x="168.8" y="95.2">FPGA_PLL_REF_CLK_101_P_I</text>
<text x="168.8" y="93.5">FPGA_PLL_REF_CLK_101_N_I</text>
<text x="198.8" y="93.5">SFP_RXN_I[1..0]</text>
<text x="198.9" y="95.2">SFP_RXP_I[1..0]</text>
<text x="168.8" y="100.2">FPGA_PLL_REF_CLK_123_P_I</text>
<text x="168.8" y="98.5">FPGA_PLL_REF_CLK_123_N_I</text>
<text x="198.4" y="98.5">SFP_TXN_O[1..0]</text>
<text x="198.5" y="100.2">SFP_TXP_O[1..0]</text>
<text x="168.8" y="105.2">MGTRREF_101</text>
<text x="198.2" y="106.8">SATA_RXN_I[1..0]</text>
<text x="168.8" y="113.5">SFP_MOD_DEF0_B[1..0]</text>
<text x="168.8" y="111.8">SFP_RATE_SELECT_B[1..0]</text>
<text x="168.8" y="110.1">SFP_LOS_I[1..0]</text>
<text x="197.8" y="111.8">SATA_TXN_O[1..0]</text>
<text x="197.9" y="113.5">SATA_TXP_O[1..0]</text>
<text x="198.3" y="108.5">SATA_RXP_I[1..0]</text>
<text x="168.8" y="116.8">SFP_MOD_DEF2_B[1..0]</text>
<text x="168.8" y="118.4">SFP_TX_FAULT_I[1..0]</text>
<text x="168.8" y="115.1">SFP_MOD_DEF1_B[1..0]</text>
<text x="168.8" y="120.1">SFP_TX_DISABLE_O[1..0]</text>
</g>
<g font-size=".8">
<text x="160.2" y="83.5" transform="rotate(-90 160.2 83.5)">51</text>
<text x="161.6" y="83.4" transform="rotate(-90 161.6 83.4)">1%</text>
</g>
</svg>
